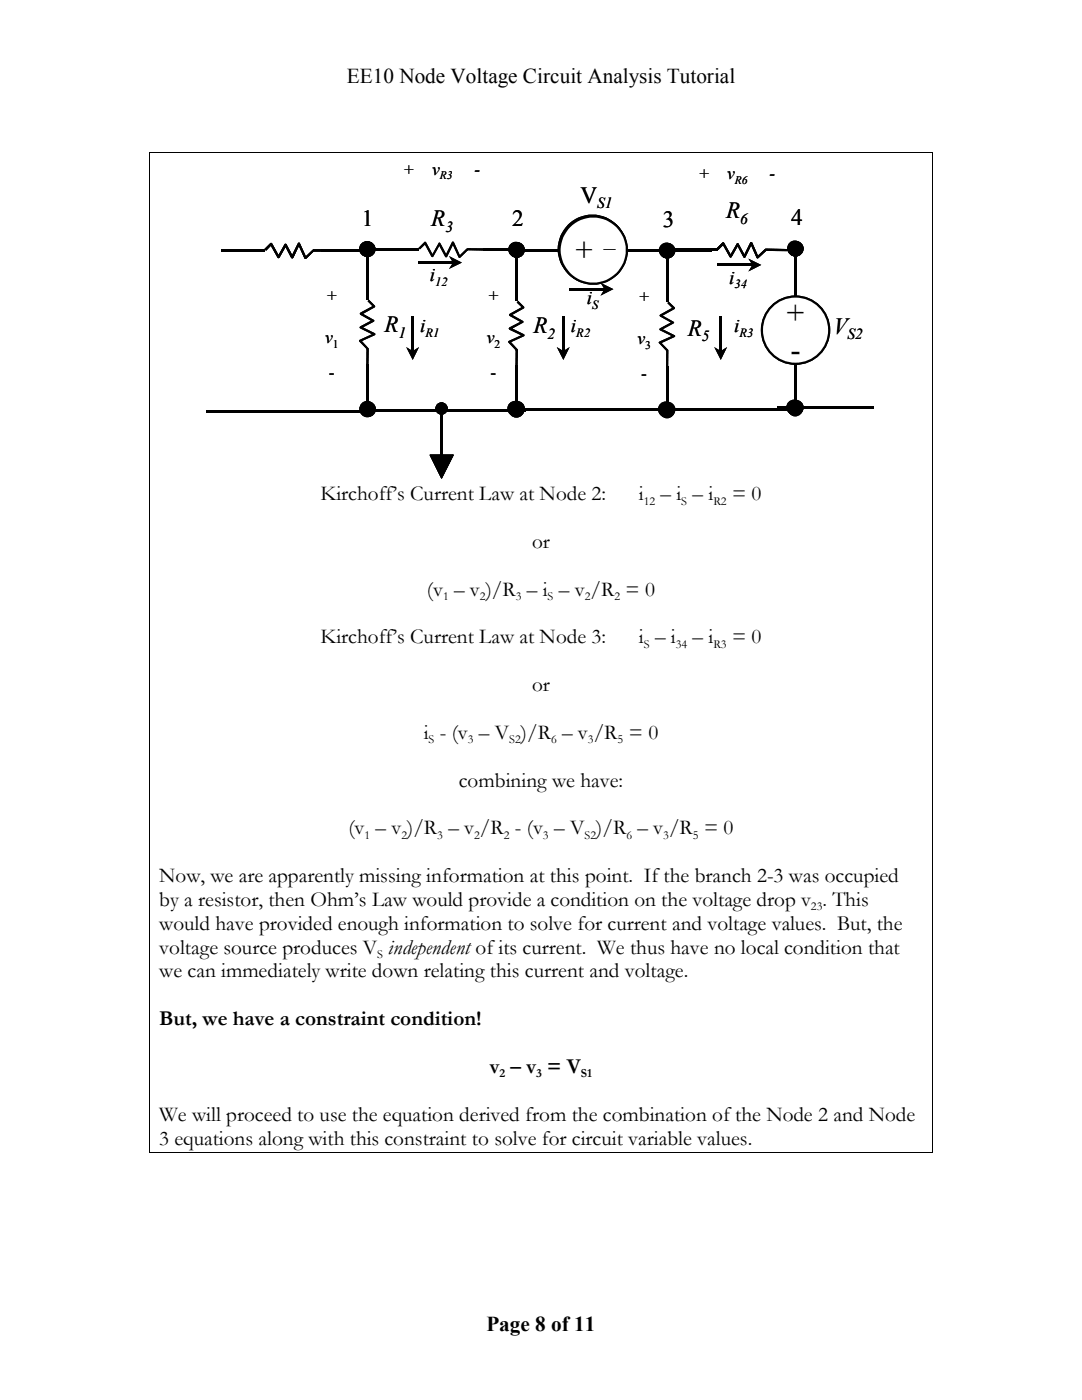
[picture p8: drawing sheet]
<svg xmlns="http://www.w3.org/2000/svg" width="216mm" height="279mm" viewBox="0 0 216 279" stroke-linecap="round" stroke-linejoin="round" font-family="sans-serif">
<g fill="none" stroke="#000" stroke-width=".42">
<path d="M44.2 50h8.7M74.9 49.8h8.7M96.3 49.8h7.9M102.7 50.1h8.9M125.3 50.1h7.9M133.2 51.5v8.7M134.4 49.9h8.7M73.3 72.6v8M103.1 72.9v7.9M133.1 73v7.9M73 81.9h31.9M73.1 82l-31.9 .1"/>
<path d="M88.1 81.9v8.9M103.9 81.8h8.9M112.9 81.8h25.4M134.7 81.7h23"/>
</g>
<g fill="#000" stroke="#000" stroke-width=".43">
<circle cx="73.2" cy="49.7" r="1.37"/>
<circle cx="73.3" cy="49.7" r="1.35"/>
<circle cx="73.4" cy="49.8" r="1.33"/>
<circle cx="102.9" cy="49.8" r="1.33"/>
<circle cx="103.1" cy="49.9" r="1.35"/>
<circle cx="103.2" cy="49.9" r="1.37"/>
<circle cx="133" cy="50" r="1.33"/>
<circle cx="133.2" cy="50.1" r="1.34"/>
<circle cx="133.2" cy="50" r="1.34"/>
<circle cx="73.3" cy="81.6" r="1.35"/>
<circle cx="73.3" cy="81.7" r="1.34"/>
<circle cx="73.5" cy="81.7" r="1.34"/>
<circle cx="102.8" cy="81.6" r="1.36"/>
<circle cx="103.1" cy="81.8" r="1.34"/>
<circle cx="103.2" cy="81.6" r="1.37"/>
<circle cx="132.9" cy="81.7" r="1.35"/>
<circle cx="133.1" cy="81.9" r="1.34"/>
<circle cx="133.2" cy="81.7" r="1.34"/>
</g>
<g fill="#000">
<path d="M52.8 49.7l1.1-1.2h.3l1.6 2.7-.2 .1-.1-.2 .2 .1h-.3l1.4-2.5 .2-.1 1.5 2.7-.2 .1-.1-.2 .1-.1 .1 .1-.3 .1 1.4-2.8 .2-.1 1.4 3-.1 .1-.1-.2 .2 .1h-.3l1.7-1.7 4.4 .1v.4h-4.4v-.2l.2 .1-1.6 1.5-.2 .1-1.4-3 .3 .1-.1 .1-.2-.1 .2-.2 .1 .1-1.3 2.8-.2 .1-.2-.1-1.3-2.6 .3 .1h-.2l.1-.1 .2 .1-1.4 2.4-.3 .1-1.6-2.7 .3 .1-.3-.1 .2-.1 .1 .2-1.1 1.1zM64.1 49.8h8.9v.4h-8.9zM73.1 51.1h.5v8.8h-.5zM73.6 59.8l1.2 1.2v.3l-2.7 1.5-.1-.2 .2-.1v.2l-.1-.3 2.5 1.4 .1 .3-2.6 1.4-.2-.1 .2-.2 .1 .2-.1-.2 2.7 1.3 .1 .3-3 1.4v-.2h.2l-.1 .2v-.3l1.6 1.7-.1 4.4h-.4v-4.4h.2l-.1 .1-1.5-1.5-.1-.3 3-1.4v.3l-.1-.1 .1-.2 .1 .2-.1 .2-2.9-1.5 .2-.2 2.5-1.4v.3l-.1-.1 .1-.1 .1 .1-.1 .2-2.5-1.4-.1-.2 .1-.2 2.7-1.4-.2 .1 .1-.1 .1 .1-.1 .2-1.2-1.2zM83.4 52.1h7v.6h-7zM84.7 48.3h.3l1.5 2.7-.2 .1-.2-.1h.3h-.3l1.4-2.5 .2-.1 1.5 2.7h-.2l-.1-.1 .1-.1 .2 .1-.4 .1 1.4-2.8 .2-.1 1.5 3-.2 .1v-.2h.1h-.3l1.8-1.6 4.3 .1v.4h-4.3v-.3l.1 .2-1.6 1.5-.2 .1-1.4-3 .3 .1h-.1h-.2l.2-.2 .2 .1-1.4 2.8-.2 .1-1.5-2.7 .3 .1-.1 .1-.2-.1 .2-.2 .2 .1-1.4 2.5-.3 .1-1.6-2.7h.3h-.2l.1-.1 .2 .1-1.2 1.2-.3-.3zM134.2 49.7h7.9v.5h-7.9zM144.2 48.4h.3l1.5 2.7-.2 .1-.2-.1h.3h-.3l1.5-2.6 .2 .1 1.4 2.5-.2 .2-.1-.2h.3h-.3l1.4-2.8 .3 .1 1.3 2.9-.2 .1-.1-.2h.2h-.3l1.8-1.6 4.4 .1v.4h-4.4v-.2l.1 .1-1.7 1.6-.2-.1-1.3-2.9h.3l-.1 .1-.2-.1 .2-.1 .2 .1-1.4 2.8-.2 .1-1.5-2.7 .3 .1h-.3l.2-.2 .2 .2-1.4 2.4-.2 .1-1.7-2.7 .2 .1-.1-.1 .1-.1 .2 .1-1.2 1.2-.3-.3zM82.1 63h.5v7.1h-.5zM102.9 51.4h.5v8.7h-.5zM103.4 60l1.2 1.2v.3l-2.7 1.5-.1-.2 .2-.1-.1 .3v-.3l2.5 1.4 .1 .2-2.7 1.5-.1-.2 .2-.2v.3l-.1-.3 2.8 1.3 .1 .3-3 1.4-.1-.2h.2l-.1 .2 .1-.3 1.6 1.7-.1 4.4h-.5l.1-4.4h.2l-.1 .2-1.6-1.6v-.2l3-1.5-.1 .4-.1-.2 .1-.1 .2 .1-.1 .2-2.8-1.3-.1-.2 .1-.2 2.6-1.3-.1 .3v-.3l.1 .1v.2l-2.5-1.4-.1-.3 2.7-1.5-.1 .2 .1-.2 .1 .1-.1 .2-1.2-1.1zM112.1 63h.6v7.1h-.6z"/>
<path d="M133.2 60.5l.2-.3 1.2 1.1 .1 .3-2.8 1.6-.1-.2 .2-.2v.3l-.1-.3 2.5 1.4 .1 .2-2.6 1.5-.1-.2 .1-.1v.3v-.4l2.8 1.4v.2l-2.9 1.5-.2-.2 .2-.1v.2v-.3l1.6 1.7-.1 4.4h-.4v-4.3h.3l-.2 .1-1.6-1.7 .2-.2 2.8-1.3v.3v-.3l.1 .2-.1 .2-2.7-1.4-.2-.2 2.7-1.5v.3l-.1-.1 .1-.2 .1 .2-.1 .2-2.6-1.6 .1-.2 2.7-1.5-.1 .3v-.3l.2 .2-.2 .2zM143.5 63h.6v7.1h-.6z"/>
</g>
<g fill="#000" stroke="#000" stroke-width=".2">
<path d="M85.8 90.8h4.6l-2.3 4.6z"/>
<circle cx="88.1" cy="81.5" r="1.14"/>
</g>
<path d="M89.6 51.1l2.6 1.3-2.6 1.3 .8-1.3zM81 69.3l1.4 .8 1.2-.8-1.2 2.5zM111.1 69.3l1.3 .8 1.3-.8-1.3 2.5zM142.5 69.3l1.3 .8 1.3-.8-1.3 2.5z" fill="#000"/>
<g fill="#fff" stroke="#000" stroke-width=".43">
<circle cx="118.2" cy="49.7" r="6.7"/>
<circle cx="118.4" cy="49.9" r="6.7"/>
</g>
<path d="M113.6 57.4h7.1v.6h-7.1z" fill="#000"/>
<path d="M119.8 56.4l2.6 1.3-2.6 1.3 .8-1.3z" fill="#000"/>
<path d="M158.8 51.1v8.7M158.7 72.6v8M155 81.4h8.9M160.3 81.3h14.1" fill="none" stroke="#000" stroke-width=".42"/>
<g fill="#000" stroke="#000" stroke-width=".43">
<circle cx="158.6" cy="49.6" r="1.35"/>
<circle cx="158.7" cy="49.7" r="1.33"/>
<circle cx="158.8" cy="49.6" r="1.34"/>
<circle cx="158.5" cy="81.3" r="1.34"/>
<circle cx="158.7" cy="81.5" r="1.33"/>
<circle cx="158.8" cy="81.3" r="1.34"/>
</g>
<circle cx="158.7" cy="65.9" r="6.7" fill="#fff" stroke="#000" stroke-width=".43"/>
<g fill="#000">
<path d="M52.8 49.7l1.1-1.2h.3l1.6 2.7-.2 .1-.1-.2 .2 .1h-.3l1.4-2.5 .2-.1 1.5 2.7-.2 .1-.1-.2 .1-.1 .1 .1-.3 .1 1.4-2.8 .2-.1 1.4 3-.1 .1-.1-.2 .2 .1h-.3l1.7-1.7 4.4 .1v.4h-4.4v-.2l.2 .1-1.6 1.5-.2 .1-1.4-3 .3 .1-.1 .1-.2-.1 .2-.2 .1 .1-1.3 2.8-.2 .1-.2-.1-1.3-2.6 .3 .1h-.2l.1-.1 .2 .1-1.4 2.4-.3 .1-1.6-2.7 .3 .1-.3-.1 .2-.1 .1 .2-1.1 1.1zM64.1 49.8h8.9v.4h-8.9zM73.1 51.1h.5v8.8h-.5zM73.6 59.8l1.2 1.2v.3l-2.7 1.5-.1-.2 .2-.1v.2l-.1-.3 2.5 1.4 .1 .3-2.6 1.4-.2-.1 .2-.2 .1 .2-.1-.2 2.7 1.3 .1 .3-3 1.4v-.2h.2l-.1 .2v-.3l1.6 1.7-.1 4.4h-.4v-4.4h.2l-.1 .1-1.5-1.5-.1-.3 3-1.4v.3l-.1-.1 .1-.2 .1 .2-.1 .2-2.9-1.5 .2-.2 2.5-1.4v.3l-.1-.1 .1-.1 .1 .1-.1 .2-2.5-1.4-.1-.2 .1-.2 2.7-1.4-.2 .1 .1-.1 .1 .1-.1 .2-1.2-1.2zM83.4 52.1h7v.6h-7zM84.7 48.3h.3l1.5 2.7-.2 .1-.2-.1h.3h-.3l1.4-2.5 .2-.1 1.5 2.7h-.2l-.1-.1 .1-.1 .2 .1-.4 .1 1.4-2.8 .2-.1 1.5 3-.2 .1v-.2h.1h-.3l1.8-1.6 4.3 .1v.4h-4.3v-.3l.1 .2-1.6 1.5-.2 .1-1.4-3 .3 .1h-.1h-.2l.2-.2 .2 .1-1.4 2.8-.2 .1-1.5-2.7 .3 .1-.1 .1-.2-.1 .2-.2 .2 .1-1.4 2.5-.3 .1-1.6-2.7h.3h-.2l.1-.1 .2 .1-1.2 1.2-.3-.3zM134.2 49.7h7.9v.5h-7.9zM144.2 48.4h.3l1.5 2.7-.2 .1-.2-.1h.3h-.3l1.5-2.6 .2 .1 1.4 2.5-.2 .2-.1-.2h.3h-.3l1.4-2.8 .3 .1 1.3 2.9-.2 .1-.1-.2h.2h-.3l1.8-1.6 4.4 .1v.4h-4.4v-.2l.1 .1-1.7 1.6-.2-.1-1.3-2.9h.3l-.1 .1-.2-.1 .2-.1 .2 .1-1.4 2.8-.2 .1-1.5-2.7 .3 .1h-.3l.2-.2 .2 .2-1.4 2.4-.2 .1-1.7-2.7 .2 .1-.1-.1 .1-.1 .2 .1-1.2 1.2-.3-.3zM143.1 52.6h7.1v.6h-7.1zM82.1 63h.5v7.1h-.5zM102.9 51.4h.5v8.7h-.5zM103.4 60l1.2 1.2v.3l-2.7 1.5-.1-.2 .2-.1-.1 .3v-.3l2.5 1.4 .1 .2-2.7 1.5-.1-.2 .2-.2v.3l-.1-.3 2.8 1.3 .1 .3-3 1.4-.1-.2h.2l-.1 .2 .1-.3 1.6 1.7-.1 4.4h-.5l.1-4.4h.2l-.1 .2-1.6-1.6v-.2l3-1.5-.1 .4-.1-.2 .1-.1 .2 .1-.1 .2-2.8-1.3-.1-.2 .1-.2 2.6-1.3-.1 .3v-.3l.1 .1v.2l-2.5-1.4-.1-.3 2.7-1.5-.1 .2 .1-.2 .1 .1-.1 .2-1.2-1.1z"/>
<path d="M112.1 63h.6v7.1h-.6zM133.2 60.5l.2-.3 1.2 1.1 .1 .3-2.8 1.6-.1-.2 .2-.2v.3l-.1-.3 2.5 1.4 .1 .2-2.6 1.5-.1-.2 .1-.1v.3v-.4l2.8 1.4v.2l-2.9 1.5-.2-.2 .2-.1v.2v-.3l1.6 1.7-.1 4.4h-.4v-4.3h.3l-.2 .1-1.6-1.7 .2-.2 2.8-1.3v.3v-.3l.1 .2-.1 .2-2.7-1.4-.2-.2 2.7-1.5v.3l-.1-.1 .1-.2 .1 .2-.1 .2-2.6-1.6 .1-.2 2.7-1.5-.1 .3v-.3l.2 .2-.2 .2zM143.5 63h.6v7.1h-.6z"/>
</g>
<path d="M89.6 51.1l2.6 1.3-2.6 1.3 .8-1.3zM149.3 51.6l2.6 1.3-2.6 1.3 .8-1.3zM81 69.3l1.4 .8 1.2-.8-1.2 2.5zM111.1 69.3l1.3 .8 1.3-.8-1.3 2.5zM142.5 69.3l1.3 .8 1.3-.8-1.3 2.5z" fill="#000"/>
<g fill="none" stroke="#000" stroke-width=".42">
<path d="M44.2 50h8.7M74.9 49.8h8.7M96.3 49.8h7.9M102.7 50.1h8.9M125.3 50.1h7.9M133.2 51.5v8.7M134.4 49.9h8.7M73.3 72.6v8M103.1 72.9v7.9M133.1 73v7.9M73 81.9h31.9M73.1 82l-31.9 .1"/>
<path d="M88.1 81.9v8.9M103.9 81.8h8.9M112.9 81.8h25.4M134.7 81.7h23"/>
</g>
<g fill="#000" stroke="#000" stroke-width=".43">
<circle cx="73.2" cy="49.7" r="1.37"/>
<circle cx="73.3" cy="49.7" r="1.35"/>
<circle cx="73.4" cy="49.8" r="1.33"/>
<circle cx="102.9" cy="49.8" r="1.33"/>
<circle cx="103.1" cy="49.9" r="1.35"/>
<circle cx="103.2" cy="49.9" r="1.37"/>
<circle cx="133" cy="50" r="1.33"/>
<circle cx="133.2" cy="50.1" r="1.34"/>
<circle cx="133.2" cy="50" r="1.34"/>
<circle cx="73.3" cy="81.6" r="1.35"/>
<circle cx="73.3" cy="81.7" r="1.34"/>
<circle cx="73.5" cy="81.7" r="1.34"/>
<circle cx="102.8" cy="81.6" r="1.36"/>
<circle cx="103.1" cy="81.8" r="1.34"/>
<circle cx="103.2" cy="81.6" r="1.37"/>
<circle cx="132.9" cy="81.7" r="1.35"/>
<circle cx="133.1" cy="81.9" r="1.34"/>
<circle cx="133.2" cy="81.7" r="1.34"/>
</g>
<g fill="#000" stroke="#000" stroke-width=".2">
<path d="M85.8 90.8h4.6l-2.3 4.6z"/>
<circle cx="88.1" cy="81.5" r="1.14"/>
</g>
<g fill="#fff" stroke="#000" stroke-width=".43">
<circle cx="118.2" cy="49.7" r="6.7"/>
<circle cx="118.4" cy="49.9" r="6.7"/>
</g>
<path d="M113.6 57.4h7.1v.6h-7.1z" fill="#000"/>
<path d="M119.8 56.4l2.6 1.3-2.6 1.3 .8-1.3z" fill="#000"/>
<path d="M158.8 51.1v8.7M158.7 72.6v8M155 81.4h8.9M160.3 81.3h14.1" fill="none" stroke="#000" stroke-width=".42"/>
<g fill="#000" stroke="#000" stroke-width=".43">
<circle cx="158.6" cy="49.6" r="1.35"/>
<circle cx="158.7" cy="49.7" r="1.33"/>
<circle cx="158.8" cy="49.6" r="1.34"/>
<circle cx="158.5" cy="81.3" r="1.34"/>
<circle cx="158.7" cy="81.5" r="1.33"/>
<circle cx="158.8" cy="81.3" r="1.34"/>
</g>
<circle cx="158.7" cy="65.9" r="6.7" fill="#fff" stroke="#000" stroke-width=".43"/>
<path d="M29.7 30.3h.2v.1h-.2zM186.1 30.3h.1v.1h-.1zM143.1 52.6h7.1v.6h-7.1zM29.7 229.9h.2v.2h-.2zM186.1 229.9h.1v.2h-.1z" fill="#000"/>
<path d="M149.3 51.6l2.6 1.3-2.6 1.3 .8-1.3z" fill="#000"/>
<path d="M29.8 30.4v199.5M29.9 30.4h156.2M186.2 30.4v199.5M29.9 230h156.2" fill="none" stroke="#000" stroke-width=".2"/>
<g font-size="6.2">
<text x="114.5" y="48.1" transform="rotate(90 114.5 48.1)">+</text>
<text x="157" y="64.5">+</text>
<text x="157.7" y="71.8">-</text>
</g>
<g font-size="4.6">
<text x="115.8" y="40.4">V</text>
<text x="72.2" y="45.1">1</text>
<text x="86" y="45.1">R</text>
<text x="102.2" y="45.1">2</text>
<text x="132.3" y="45.2">3</text>
<text x="144.9" y="43.5">R</text>
<text x="157.9" y="44.8">4</text>
<text x="76.7" y="66.2">R</text>
<text x="106.5" y="66.4">R</text>
<text x="137.2" y="67">R</text>
<text x="166.3" y="66.6">V</text>
</g>
<g font-size="4.2">
<text x="69.2" y="16.5">EE10 Node Voltage Circuit Analysis Tutorial</text>
<text x="64" y="99.8">Kirchoff’s Current Law at Node 2:</text>
<text x="127.5" y="99.8">i</text>
<text x="131.8" y="99.8">– i – i</text>
<text x="146.1" y="99.8">= 0</text>
<text x="106.2" y="109.3">or</text>
<text x="85.2" y="118.9">(v – v )/R – i – v /R = 0</text>
<text x="64" y="128.4">Kirchoff’s Current Law at Node 3:</text>
<text x="127.5" y="128.4">i – i</text>
<text x="138.2" y="128.4">– i</text>
<text x="146.1" y="128.4">= 0</text>
<text x="106.2" y="137.9">or</text>
<text x="84.6" y="147.4">i - (v – V )/R – v /R = 0</text>
<text x="91.5" y="157">combining we have:</text>
<text x="69.5" y="166.5">(v – v )/R – v /R - (v – V )/R – v /R = 0</text>
<text x="31.8" y="176">Now, we are apparently missing information at this point. If the branch 2-3 was occupied</text>
<text x="31.8" y="180.8">by a resistor, then Ohm’s Law would provide a condition on the voltage drop v . This</text>
<text x="31.8" y="185.5">would have provided enough information to solve for current and voltage values. But, the</text>
<text x="31.8" y="190.3">voltage source produces V independentof its current. We thus have no local condition that</text>
<text x="31.8" y="195.1">we can immediately write down relating this current and voltage.</text>
<text x="31.8" y="204.6">But, we have a constraint condition!</text>
<text x="97.7" y="214.1">v – v = V</text>
<text x="31.8" y="223.6">We will proceed to use the equation derived from the combination of the Node 2 and Node</text>
<text x="31.8" y="228.5">3 equations along with this constraint to solve for circuit variable values.</text>
<text x="97.1" y="265.7">Page 8 of 11</text>
</g>
<g font-size="3.9">
<text x="85.8" y="56.1">i</text>
<text x="145.5" y="56.6">i</text>
<text x="117.1" y="60.7">i</text>
<text x="83.8" y="66.3">i</text>
<text x="113.9" y="66.3">i</text>
<text x="146.5" y="66.3">i</text>
</g>
<g font-size="3.5">
<text x="80.4" y="34.8">+</text>
<text x="86.2" y="34.8">v</text>
<text x="94.7" y="34.8">-</text>
<text x="139.3" y="35.8">+</text>
<text x="145.1" y="35.8">v</text>
<text x="153.6" y="35.8">-</text>
<text x="65" y="60.2">+</text>
<text x="97.3" y="60.2">+</text>
<text x="127.4" y="60.3">+</text>
<text x="64.9" y="68.5">v</text>
<text x="97.1" y="68.5">v</text>
<text x="127.2" y="68.6">v</text>
<text x="65.6" y="75.4">-</text>
<text x="97.9" y="75.4">-</text>
<text x="127.9" y="75.6">-</text>
</g>
<g font-size="3.1">
<text x="119.2" y="41.6">S1</text>
<text x="88.9" y="46.2">3</text>
<text x="147.7" y="44.7">6</text>
<text x="79.5" y="67.4">1</text>
<text x="109.3" y="67.6">2</text>
<text x="140.1" y="68.1">5</text>
<text x="169.1" y="67.7">S2</text>
</g>
<text font-size="2.7" x="121" y="49.6" transform="rotate(90 121 49.6)">|</text>
<g font-size="2.5">
<text x="86.8" y="57.1">12</text>
<text x="146.6" y="57.6">34</text>
<text x="118.2" y="61.7">S</text>
<text x="84.9" y="67.3">R1</text>
<text x="115" y="67.3">R2</text>
<text x="147.5" y="67.3">R3</text>
<text x="128.5" y="100.7">12</text>
<text x="135.9" y="100.7">S</text>
<text x="142.3" y="100.7">R2</text>
<text x="88.4" y="119.8">1</text>
<text x="95.8" y="119.8">2</text>
<text x="102.9" y="119.8">3</text>
<text x="109.3" y="119.8">S</text>
<text x="116.7" y="119.8">2</text>
<text x="122.6" y="119.8">2</text>
<text x="128.5" y="129.3">S</text>
<text x="134.8" y="129.3">34</text>
<text x="142.3" y="129.3">R3</text>
<text x="85.5" y="148.3">S</text>
<text x="93.4" y="148.3">3</text>
<text x="101.6" y="148.3">S2</text>
<text x="110" y="148.3">6</text>
<text x="117.3" y="148.3">3</text>
<text x="123.2" y="148.3">5</text>
<text x="72.7" y="167.4">1</text>
<text x="80.1" y="167.4">2</text>
<text x="87.3" y="167.4">3</text>
<text x="94.6" y="167.4">2</text>
<text x="100.6" y="167.4">2</text>
<text x="108.3" y="167.4">3</text>
<text x="116.6" y="167.4">S2</text>
<text x="125" y="167.4">6</text>
<text x="132.3" y="167.4">3</text>
<text x="138.3" y="167.4">5</text>
<text x="161.8" y="181.7">23</text>
<text x="75.2" y="191.2">S</text>
<text x="99.7" y="215">2</text>
<text x="107" y="215">3</text>
<text x="115.9" y="215">S1</text>
</g>
<g font-size="2.3">
<text x="87.8" y="35.8">R3</text>
<text x="146.6" y="36.8">R6</text>
<text x="66.4" y="69.5">1</text>
<text x="98.7" y="69.5">2</text>
<text x="128.7" y="69.6">3</text>
</g>
</svg>
